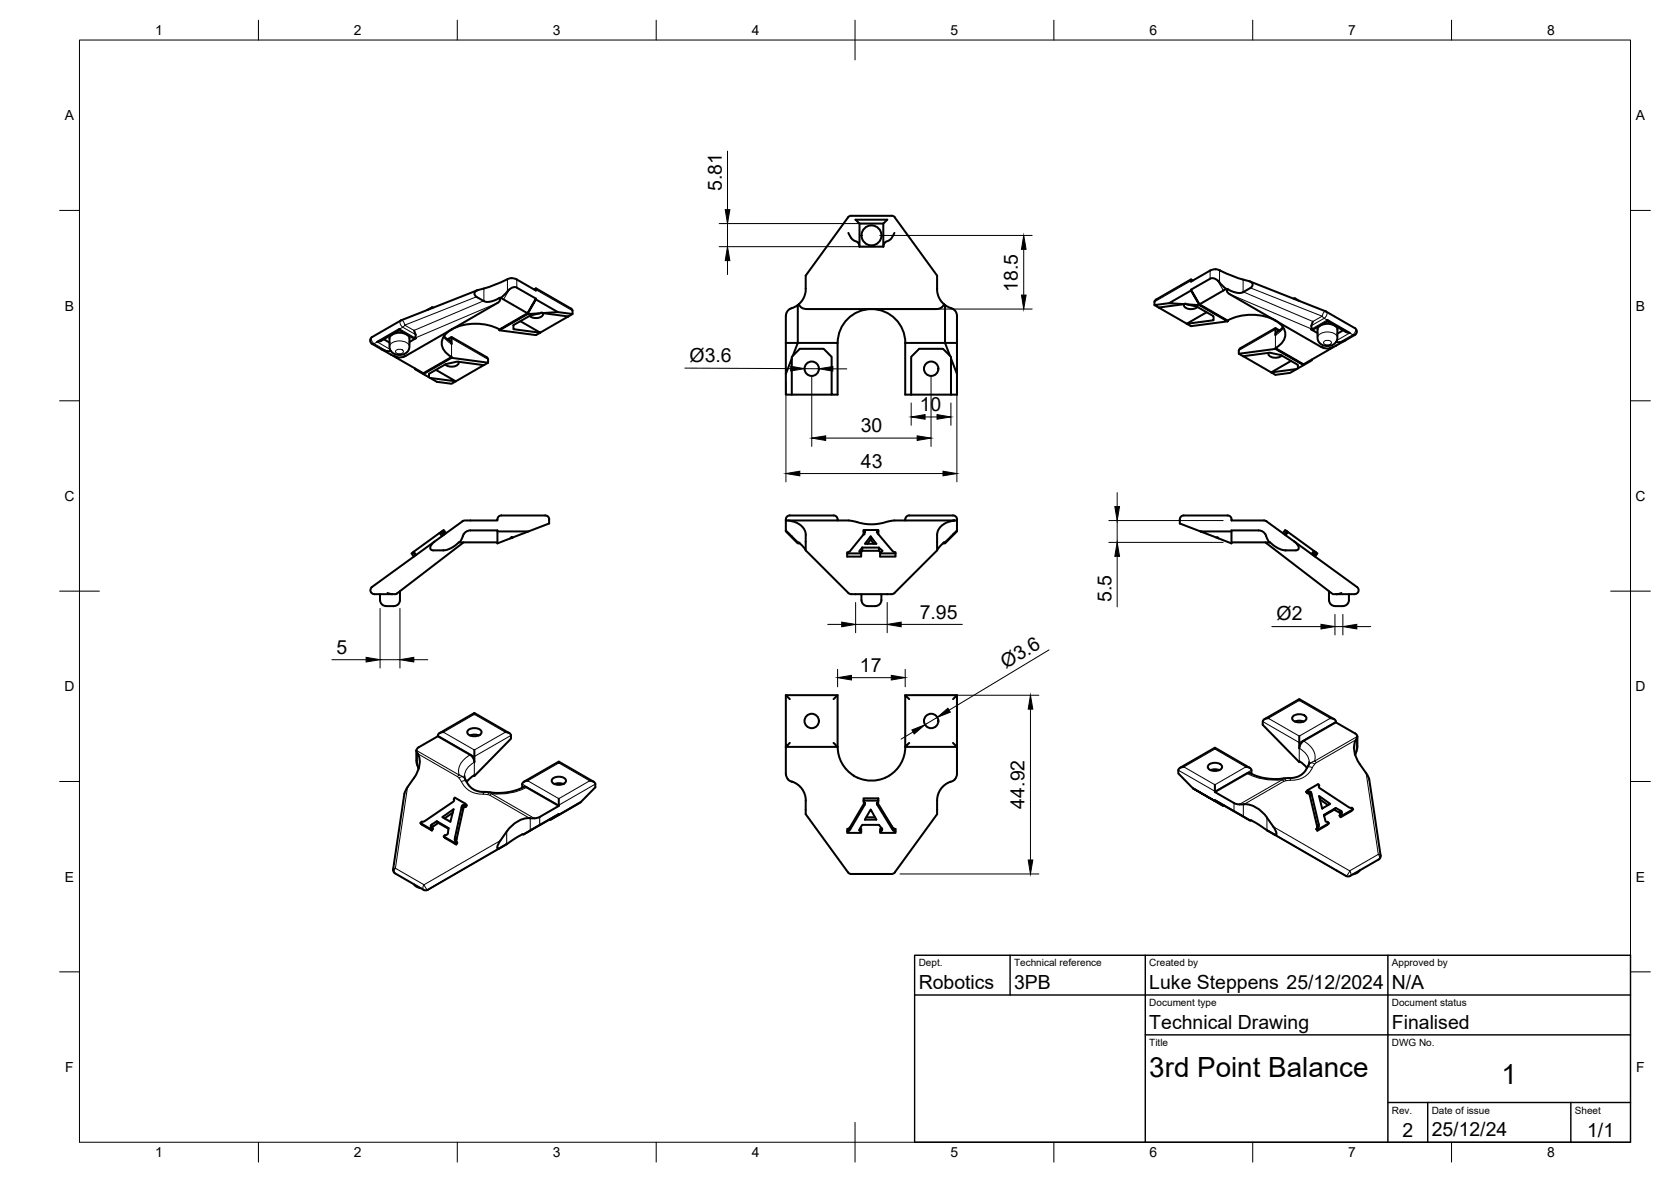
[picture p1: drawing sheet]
<svg xmlns="http://www.w3.org/2000/svg" width="420mm" height="297mm" viewBox="0 0 420 297" stroke-linecap="round" stroke-linejoin="round" font-family="sans-serif">
<!-- layer: Visible -->
<g fill="none" stroke="#000" stroke-width=".51">
<path d="M213.2 54.7l-10.6 14.6v3.2a5 5 0 0 1-1.7 4M213.3 58.5a3.3 3.3 0 0 0 2.3 2.4M214 54.2h10.2M214 54.2l-.8 .4M215.1 55.2h8M215.1 55.2l1 1h6M216.1 56.2v5.8M223.1 55.2l-1 1v5.8h-6M224.2 54.2l.8 .4M224.9 58.5a3.3 3.3 0 0 1-2.3 2.4M225 54.7l10.6 14.6v3.2a5 5 0 0 0 1.8 4M108.6 77.3l-1.2 .6"/>
<path d="M108.9 77.3l-.1-.1-.2 .1v.1M119.8 74.6l1.9 1.1M119.9 73l-19.1 7.5-7.2 4.2a1.01 1.01 0 0 0 0 1.7l2.6 1.5 1.1 .3M121.7 72.5l-1.6 .4a.87 .87 0 0 0-.8 .8 .87 .87 0 0 0 .5 .9M125.6 74.9a.85 .85 0 0 1-.5 1.2l-11.6 6.7M125.6 74.9a4.3 4.3 0 0 1-3.9 .8M125.9 74.8l-.3 .1M125.9 74.9l6.7 3.8M129.9 70.2l4.8 2.8v-.5M129.9 72.3l4.8 2.7M130 72.3a2.5 2.5 0 0 0-2.7 1.3l-1.4 1.3M130 70.2a2.98 2.98 0 0 0-3.3 .4l-5 1.9"/>
<path d="M134.3 72.7l.4-.2 9.1 5.2 .2 1.2-1.1 .6M134.7 75.3l5.6 3.1M135.8 78.7l-3.2 .2M136.5 78.7l3.8-.3 3.7 .5M136.5 78.7a1.32 1.32 0 0 1-1.7 1.2l-.9-.1-.8-.4M142.9 79.5l-7.1 4.1-5-2.9M142.9 79.5l-6.7-1-2.9 .8-4.2 2.4v1l6.7 .9M197.6 79.4v6.8M200.6 76.7v9.5l-1.3 3.2-.2 .3v.4l-1.5 3.9v-7.8h13v13h-1.5v-9.5l-2-2h-6l-1.8 1.7M200.6 76.7l-.9 .5a2.4 2.4 0 0 0-2.1 2.2M200.9 76.5l-.3 .2M200.9 76.5a1.96 1.96 0 0 0 1.9 1.2"/>
<path d="M202.8 77.7h32.6M215.6 60.9l.4 .4 .1 .7M222.6 60.9l-.3 .4-.2 .7M237.4 76.5a1.96 1.96 0 0 1-1.9 1.2M237.4 76.5l.2 .2M237.6 76.7v9.5l1.3 3.2M237.6 76.7l.9 .5a2.4 2.4 0 0 1 2.1 2.2v14.6M290.3 75.8v.9M290.7 75.3l-.4 .5M291.3 77.3l7.1 4.1 5-2.9M294 76.2l-3.7 .5 1 .6M297.7 76.4a1.32 1.32 0 0 0 1.7 1.3l1-.1 .7-.5"/>
<path d="M297.8 76.4l-6.5 .9M298.4 76.5l2.5 .5 4.2 2.5v1l-6.7 .9 1.1 .6 9.2-1.2-7.1-4.1-2.1-3.9 2.1 3.7 7.1 4.1v.2M299.5 73l-5.5 3.2 3.8 .2 .3-.1 .3 .2 3.2 .2M300 70.5l-.5-.3-8.8 5.1M304.3 68l-4.8 2.8v-.6M304.3 70l-4.8 2.8M304.3 68a2.96 2.96 0 0 1 3.2 .4 32.6 32.6 0 0 0 6.7 2.3 .87 .87 0 0 1 .7 .7 .87 .87 0 0 1-.5 .9l-1.7 1.1a2.96 2.96 0 0 1-3.1-.2l-1-.6M304.3 70a2.24 2.24 0 0 1 2.4 1M306.7 71l1.6 1.6M308.3 72.6l-6.7 3.9M308.3 72.6h.3M308.6 72.6a.85 .85 0 0 0 .6 1.3l23 13.3"/>
<path d="M314.3 70.7l19 7.5M325.6 75.2v-.2l1.2 .7M325.6 75l-.3 .1M333.3 78.2l.2 .1M333.4 78.3l7.2 4.2M95.9 87.8l2.4 1.3M96.5 85.3l1.4 .8M98.3 84.3a3.4 3.4 0 0 1 4.6 .4l.1 2.4a2.55 2.55 0 0 1-2.6 2.1 2.55 2.55 0 0 1-2.5-2.1v-2zM98.3 89.1l1.5 .7M98.3 88.2h-1M98.9 89.4l.9 .5v-.2M100.5 82.7l-5.7 3.2 1-.2 4.7-2.7"/>
<path d="M100.5 82.7v.3M100.5 83l3.6 2.1M100.5 82.7h.1M104.1 83a1.5 1.5 0 0 1 .1 2l-.1 .1M104.6 85l-1.6 .9M104.6 85l-.5 .1M109.6 92.9l5 2.9-6.4-.8M111.6 84.5l1.6 1.3M112.5 85.3l1-.6 8.8 5M113.5 84.7v1.7l-.3-.6M113.5 89.7v.2l-7.1 4.1-2.1-1.2v-.2M113.5 82.8l-11.5 6.7-.8 .3-1.4-.1"/>
<path d="M113.5 89.7l-7.1 4.1-6.7-3.9M113.6 82.8a13.3 13.3 0 0 1 12 0M113.6 82.8a3.7 3.7 0 0 0-2.1 4.9l1.2 1.4 .9 .6M115.3 90.9a1.32 1.32 0 0 1-1.7 1.2l-1-.1-.7-.4M121.7 91.7l-8.2 4.7-3.6-.4-3.5-2M122.3 89.7l.4 .4v1.1l-9.2-1.3M122.7 91.2l-1 .6-6.7-.9-2.9 .6-4.2 2.4v.9M125.6 82.8l7-4.1 2.1-3.7-2.1 3.9-7 4.1zM125.6 83l9.1 1.2 1.1-.6M135.8 83.6h.1M197.6 94v5.2h1.5M199.1 99.2h10"/>
<path d="M199.1 90.1v9.1M210.6 86.2a8.5 8.5 0 0 1 8.5-8.5 8.5 8.5 0 0 1 8.5 8.5M227.6 86.2h13M227.6 86.2v13h13v-5.2l-1.5-3.9M229.1 99.2v-9.5l2-2h6l2 2v9.5M308.7 80.5a12.9 12.9 0 0 1 12.9 .6 3.4 3.4 0 0 1 0 5.8l-.9 .6M311.5 88.1v.8l1.1 .6M312.6 89.5l7 4.1 5-2.9M312.6 89.5l6.7-.9 2.8 .6 4.2 2.5v.9l-.2 .1-6.5 .9 1.1 .6 3.7-.5 1.7-1M318.9 88.7a1.32 1.32 0 0 0 1.7 1.2l1-.1 .7-.5M320.7 82.5v1.7l.3-.7M320.7 87.7l-9.2 1.2"/>
<path d="M321.7 83l-1-.5-8.8 5-.4 .6M322.6 82.2l-1.6 1.3M327.8 91.8l-1.5 .8M330.1 80.8a1.58 1.58 0 0 0-.1 1.9l.1 .1M330.1 82.8h-.4l1.6 .9M331.6 82.1a3.4 3.4 0 0 1 4.6 .3l.1 2.5a2.54 2.54 0 0 1-2.5 2.1 2.54 2.54 0 0 1-2.5-2.1v-2.1zM332.2 87.2l.9 .3h1.4M333.8 80.4l5.6 3.3-1-.3-4.6-2.7-3.7 2.2M333.8 80.4v.3M333.8 80.4h-.1M334.4 87.5l.1 .2M334.5 87.7l-6.7 3.9-7.1-4.1v.2l7.1 4.1 2.1-1.3v-.2"/>
<path d="M335.3 87.2l-.8 .5M335.9 86.9l-1.4 .6M337.7 83l-1.4 .8M338.3 85.5l-2.4 1.4M340.7 82.4a1 1 0 0 1-.1 1.8l-3 1.6-1.7 .2M103.9 138.8l-.4 .3 .6 .8M104 138.6l-.1 .2 .5 .8M109.3 136.1l-.9 .8a.75 .75 0 0 0-.2 .9 .75 .75 0 0 0 .7 .5M110.5 133.9l-6.5 4.7 .6 .9M110.9 133.7l-.4 .2 .6 .9M111.2 133.5l-.3 .2 .6 .8M112.1 134l-.5-.8-.4 .3 .6 .8"/>
<path d="M116.6 136.3l-16.8 12.9-1.1 .1-1.3-.3M125.1 136.3h-9.7a5.8 5.8 0 0 1-4 2h-2.5M125.1 133.5h7.8M128.3 135.3l-3.2 1.3v-3.3h-6.8a2.41 2.41 0 0 0-2.2 2.1l-.5 .9M128.6 135.1v.1l.4-.1h-.4l-.3 .2 .3-.1M138.1 130.5v1.1l-9.1 3.5M138.1 130.5a1.01 1.01 0 0 0-1-1h-11a1.01 1.01 0 0 0-1 1.3h-8.2a27 27 0 0 0-5.3 3.6l-18 13.1a1 1 0 0 0-.4 1.1 1 1 0 0 0 .9 .7M197.6 133.3v.2l3 3.1h.5M197.6 130.8a1.06 1.06 0 0 1 1-1.3h11a1.02 1.02 0 0 1 1 1.3M197.6 133.3l3 3h.3l.6 .7 1.1 1.3M198.1 130.8h.2a5 5 0 0 1 4.2 3.1l.1 .5M202.6 134.4v3.9l10.7 10.7"/>
<path d="M216.8 137.6h4.2v.8h-4.2zM216.8 137.6l-.8 1 .5 .2v1.1h-3.5v-.8h3.5M216.8 138.4l-.3 .4M217.1 134.3v-.8l.4 .2-.1 .3-3.6 4.4-.8 .4v.3M217.1 133.5v-.3h3.8v1.1M218.9 134.8l-1.4 1.9h2.8l-1.4-1.9v.8l-.8 1.1M218.9 135.6l.8 1.1M220.9 133.5l-.4 .2 .1 .2 3.8 4.6 .8 .3v1.1h-3.9v-.8h3.9M221 137.6l.9 .8-.6 .4v.3M221 138.4l.4 .4M227.6 130.8a1.08 1.08 0 0 1 1-1.3h11a1.01 1.01 0 0 1 1 1v2.8M235.6 134.4v3.9"/>
<path d="M239 131l1.1-.2h-15.5a19.6 19.6 0 0 1-6.9 .9l-4.4-.9h-15.7v2.5M239 131a3.9 3.9 0 0 0-3.4 3.4M240.1 130.8h.5M240.6 133.3v.2l-3 3.1h-.5M240.6 133.3l-3 3h-.2l-.7 .7-1.1 1.3-10.9 10.9-.5 .1h-10.2l-.7-.3M301.8 133.5l-5.1-1.9v-1.1a.97 .97 0 0 1 .9-1h11.1a1.02 1.02 0 0 1 .9 1.3h8.2a27 27 0 0 1 5.4 3.6l2.2 1.7M305.8 135.1l.6 .2M306.2 135.1v.1M309.6 133.5h-7.8l4 1.6h.4l.2 .2 3.2 1.3v-3.3h6.8a2.4 2.4 0 0 1 2.2 2.1l.6 .9M309.6 136.3h9.6M318.2 136.3l16.7 12.9 1.1 .1M323.3 134.5l.5-.8 6.6 4.7"/>
<path d="M323.6 133.5l-.4-.3-.6 .8M323.8 133.7l-.2-.2-.6 .8M325.4 136.1l15.8 11.4M325.4 136.1l.9 .8a.76 .76 0 0 1 .3 .9 .76 .76 0 0 1-.8 .5h-2.6a5.8 5.8 0 0 1-3.8-2h-.2M330.3 139.6l.6-.8 .4 .3-.6 .8M330.7 138.7l-.3-.3-.6 .8M330.9 138.8l-.2-.1-.6 .8M94.1 149.3h4.6M100.6 148.6v2.2a1.91 1.91 0 0 1-2.3 1.5h-.5a1.88 1.88 0 0 1-2.2-1.5l-.1-1.5M215.1 149.3h.1M216.6 149.3v1.5a1.88 1.88 0 0 0 2.2 1.5h.6a1.91 1.91 0 0 0 2.2-1.5v-1.5M223.1 149.3h.1"/>
<path d="M334.2 148.6v2.2a2.03 2.03 0 0 0 2.5 1.5h.2a1.91 1.91 0 0 0 2.3-1.5v-1.5M337.3 149l-1.3 .3M341.2 147.5a1.01 1.01 0 0 1 .4 1.1 1.01 1.01 0 0 1-1 .7h-4.6M119.3 179.2v.3M197.6 174.7l1 1M210.6 174.7l-1 1M227.6 174.7h13M228.6 175.7l-1-1v13l1-1M239.6 175.7l1-1v13l-1-1M326.7 175.7v.3M104.7 191.1v-2.5v.2a5.2 5.2 0 0 1-.1 5.9l-2.1 3.1-.7 1.4-3 19.3M104.7 191.1l.5 2.1"/>
<path d="M105.3 187.8l-.4 .3-.2 .5M110.1 184.8v.2l8.1 4.7 .9 1 .2 .8M110.1 185l-4.8 2.8M110.5 184.2l8.8-5 8.8 5M111.5 184h-.4a1.01 1.01 0 0 0-1 .8M116.8 195a4.9 4.9 0 0 0 5.8 4l.5 .1M117.7 183.5a2.38 2.38 0 0 1 3.4 .3 1.56 1.56 0 0 1-2.1 1.2 1.38 1.38 0 0 1-1.5-1.2zM118.2 184.8l1.3-.2 .9 .2M119.3 194.8v.2l-.2-.1M119.3 188.5v3M119.3 194.8l-1.3 1-.6 .7M123.1 199.1a14.4 14.4 0 0 0 8.7-1.4l.6 .2 8.1 4.6v-1.8"/>
<path d="M127.1 184h.4a1 1 0 0 1 1 .8v.8l-9.2 9.4M131.7 196.5l8.8-5.1 8.8 5.1M132.7 196.2l-.4 .1a1.01 1.01 0 0 0-1 .7v1M138.9 195.8a2.38 2.38 0 0 1 3.4 .3 1.56 1.56 0 0 1-2.1 1.1 1.38 1.38 0 0 1-1.5-1.1zM139.4 197l1.4-.2 .8 .2M140.5 191.4v.3M148.3 196.2l.4 .1a1.01 1.01 0 0 1 1 .7v.9l-3.7 3.7-7.6 4.4M197.6 194.5l.2 .7 .4 .7M198.1 195.9l1.1 .6M198.6 186.7l-1 1h13v-13h-13v19.8M199.2 196.4a5 5 0 0 1 3.4 4.8v3.4l10.8 14.8 .6 .2h10.2l.8-.4M209.6 186.7l1 1"/>
<path d="M210.6 187.7a8.5 8.5 0 0 0 4.1 7.2M214.6 194.9a8.5 8.5 0 0 0 13-7.2h13v6.8a2.1 2.1 0 0 1-1.6 2M239 196.4a5 5 0 0 0-3.4 4.8v3.4l-10.6 14.6M296.7 193l8.8-5.1 8.7 5.1M297.7 192.7l-.4 .1a1.06 1.06 0 0 0-1 .8v.8l3.7 3.7M303.9 192.3a2.38 2.38 0 0 1 3.4 .3 1.56 1.56 0 0 1-2.1 1.1 1.38 1.38 0 0 1-1.5-1.1zM304.4 193.5l1.3-.2 .9 .2M305.5 187.9v.3M305.5 199l5.1 3 2.2 .1M313.3 192.7l.4 .1a1.01 1.01 0 0 1 1 .7v1M317.5 181.3v.8l9.2 9.4M317.9 180.7l8.8-5 8.8 5"/>
<path d="M318.9 180.5h-.4a1.01 1.01 0 0 0-1 .8M325.1 180a2.38 2.38 0 0 1 3.4 .3 1.56 1.56 0 0 1-2.1 1.2 1.38 1.38 0 0 1-1.5-1.2zM325.6 181.3l1.3-.2 .9 .2M326.7 191.3v.2l.2-.1M326.7 185v3.1M326.7 191.3l.9 .6 1 1.1M328.7 199.4l.5 .1 .4-.4 .1 .2 1.9 7.8M328.8 198.6l2.7-1.6 .2 .4-.1 .3 .2 .3 7.4 4.9 .8 .1 .2 .4-.4 .4-2.7 1.6M329.1 198.9l-.3-.3-.4 .4 .3 .4 .4-.5 .5 .2M329.2 191.5a4.9 4.9 0 0 1-5.8 4 14.7 14.7 0 0 1-9.3-1.3l-.5 .2-8.1 4.6v-1.8M329.2 199.5l2 8 .4-.4v.5M334.5 180.5h.4a1.01 1.01 0 0 1 1 .8"/>
<path d="M335.9 181.3v.2l-8.2 4.7-.8 1-.2 .8M335.9 181.5l4.8 2.8a.99 .99 0 0 1 .3 1.6M341 185.9a5.8 5.8 0 0 0 .9 6.1l1.9 2.7 .5 1.2 2.8 19.1M341.1 188.9l-.3 .9M341.3 185.1v2.7l-.2 1.1M108.3 207.4v.3l.6 .6-.3 .4M108.5 207.9l-.3 .4 .4 .4-2.5-1.4-.4-.5 2.5 1.5M108.7 207.9l1.5-1.1-.4-.4 3 1.7-.2 1.5-.4 .2h-.4l-.2 .4M109.8 206.4l-1.5 1 .5 .8M110.2 206.8l2.6 1.5M111.2 205.3l2.8-1.9-.8 3.1zM113.8 204.2l-2 1.5"/>
<path d="M114.3 211l.7 .8-.3 .4M114.6 211.4l-.3 .4 .4 .4-3.1-2 2.7 1.6M116.1 202.8l-1.7 7.9-.1 .3 .6 .7M116.2 202.4l-.1 .4 .4 .5-1.8 8.1M116.7 202.3l-.5 .1 .4 .4-.1 .5M117 202l-.3 .3 .4 .5h-.5M117.1 202.8l.3-.4-.4-.4-2.7-1.6-.2 .4 .1 .3-.2 .4-7.1 4.8-.5 .2h-.4l-.3 .3M125.8 211.2l-.7 1.4v.7l2.2-1.1-20 11.5-.8-.1-7.2-4.1-.4-.5-.1-.5M127.4 212.1l-.1 .1M131.3 209.7l-3.9 2.4M133.2 205.6a7 7 0 0 0-5.8 3.3l-1.6 2.4M135.7 207.3l-4 2.4h-.3"/>
<path d="M140.5 204.6v.2l-2.1 1.2-.2-.1M140.5 204.6l-8.8 5.1M140.5 202.5l-5.1 2.9-2.2 .2M140.5 204.6l-4.8 2.8M146 201.6l-5.5 3.2M213.5 208.2l-.5 .1v1h3.5v-.4M213.8 207.8l-.3 .4v.6l-.5 .1M216.2 208.2l.3 .1v.6l-.5-.3 .8-1.3h4.2l.9 1.1-.1 .2M217.1 201.2h3.8v-.6h-3.8v1l.4 .2v.3l-3.7 6.3M217.4 201.7l-3.6 6.1v.6l-.3 .4M217.8 205.4h2.2M218.9 203.4l1.4 2.6h-2.8z"/>
<path d="M220.6 202.2l3.8 6.3 .2 .2v-.6l.6 .2v.6l-.6-.2M220.9 201.2v.4l-.4 .3 .1 .3v-.5l4 6.4M221.7 208.2l-.4 .1v1h3.9v-.4M221.8 208.3l-.1 .5-.4 .1M305.5 201.3l-5.5-3.2 7.6 4.4M305.5 201.1l8.8 5.1M307.6 202.3l-2.1-1.2v.2l2.1 1.2 .2-.1M310.3 203.8l2.3 1.4M312.7 205.2l1.6 1M312.8 202.1a7 7 0 0 1 5.8 3.4M314.3 206.2a1.46 1.46 0 0 1 1.4 .5l2.6 1.8 20.2 11.6M318.6 205.5l2.2 3.3 .1 .8-.2 .2-.3-.1"/>
<path d="M331.2 207.5v.5l.4-.4-.2 .3M331.2 208l-.2 .2M331.7 200l2.8 2-2.1 1.2zM331.9 200.9l2 1.4M332.9 204.9l2.6-1.4 .4-.4-3 1.7 .4 1.6 .6 .1 .2 .4-.4 .4-2.5 1.5M334.1 206.9l-2.5 1.4-.4 .5-.2-.4 .4-.5 .2 .4M335.5 203.5l1.4 .7 .4-.4 .1 .3M335.9 203.1l1.4 .7M336.9 204.2l.1 .3 .4-.4-.2 .4M337 204.5v.3M340.2 203.4l-2.7 1.5-.4 .5-.3-.4 .4-.5 .3 .4M341.9 218.7l-.8 .7-.9 .3"/>
<path d="M347.2 215l-.1 .6-.5 .4-7.1 4.1-.5 .2-.5-.2M104 222.2l.9 .7 .8 .3"/>
<circle cx="219.1" cy="59.2" r="2.51"/>
<circle cx="204.1" cy="92.7" r="1.81"/>
<circle cx="234.1" cy="92.7" r="1.81"/>
<circle cx="204.1" cy="181.2" r="1.81"/>
<circle cx="234.1" cy="181.2" r="1.81"/>
</g>
<circle cx="217.1" cy="134.3" r=".25" fill="#000"/>
<!-- layer: Visible Narrow -->
<g fill="none" stroke="#000" stroke-width=".25">
<path d="M119.8 74.6l-18 7.1 2.3 1.3 17.5-7.4M121.7 72.5v3.2M125.1 76.1l-21 9M127.6 70.2v3M128.1 72.8l-1.5 2.5M129.9 70.2v2.1M134.6 72.9l.1-.1 9.3 5.3M299.7 70.7l-.2-.1-9.2 5.2M304.3 68v2M306.2 70.5l1.4 2.5M306.6 67.9v3.1M309.1 73.9l21 8.9"/>
<path d="M312.6 70.3v3.1M314.4 72.4l18 7.1-2.3 1.3-17.4-7.4M333.3 78.2h-.1a1 1 0 0 0-.2 1.8l.5-.6a.85 .85 0 0 0 0-1.1M93.6 84.7a1.2 1.2 0 0 0 .5 1.7h-.5M97.9 87.1a2.21 2.21 0 0 1 2.5-1.4 2.21 2.21 0 0 1 2.6 1.4M98.1 87.8l-3.3-1.9-.7 .5 3.2 1.8M99.2 89.5v.1M99.5 88.1l.9-.3a.73 .73 0 0 1 1 .8l-1 .3a.73 .73 0 0 1-.9-.8zM100.8 80.5a1.2 1.2 0 0 0 .5 1.7M100.9 80.5h.2a1 1 0 0 1 .2 1.7M101.3 82.2l-.8 .5 3.8 2.2M101.3 82.2l3.2 1.9"/>
<path d="M101.3 89.1l.7 .4M111.5 84.6l.7 .8 1.4 1.1-.1 3.2M112.8 85.5l.7-.5 9.2 5.3M321.5 83.2l-.8-.4-9.2 5.3M322.7 82.4l-1 1.1-1 .7v3.3M329.7 81.8l3.3-1.8 .7 .4-3.8 2.2M331.3 84.9a2.21 2.21 0 0 1 2.5-1.5 2.21 2.21 0 0 1 2.5 1.5M332.9 85.9l.9-.4a.73 .73 0 0 1 .9 .8l-.9 .4a.73 .73 0 0 1-.9-.8zM332.9 86.8l-.7 .4M335 87.3v.1M340.1 84.1l-.7-.4-3.3 1.8M340.1 84.1l-3.2 1.9"/>
<path d="M340.2 84.1l.5 .1M340.7 82.4a1.2 1.2 0 0 1-.5 1.7M102.5 197.8l-3.1 20.4 7.2 4.1 19.2-11M104.7 188.6l10.7 6.2M104.9 189.3v3.1M105 189.4l10 5.8 1 1.2M110.1 184.8l9.2 5.3 9.2-5.3M111.5 184l7.8-4.5 7.8 4.5-7.8 4.5zM115.4 194.8l.9 .4M115.5 194.8l-.5 .4M116 196.4a5.4 5.4 0 0 0 5.5 3.2l.4-.6M116.3 195.2l.7 .7"/>
<path d="M116.3 195.2l.6 .6M116.3 195.2l-.9 .3M117.3 196.4l-.5-.2-.8 .2M118.2 189.7a4.5 4.5 0 0 0-2.8 5.1M119.3 191.5v3.3M119.3 191.5l-1.2 .9a3.7 3.7 0 0 0-1.3 2.6M121.5 199.6l1.7 .2 10 5.8M123.1 199.1h.1M123.2 199.1l.4 .4M123.2 199.1l-.5 .6M123.2 199.1h.1M123.6 199.5l10.7 6.1"/>
<path d="M123.6 199.4l-.4 .4M131.3 197l9.2 5.3 9.2-5.3M132.4 197.9a15.2 15.2 0 0 1-8.8 1.6M132.7 196.2l7.8-4.5 7.8 4.5-7.8 4.5zM296.3 193.6l9.2 5.2 9.2-5.2M297.7 192.7l7.8-4.5 7.7 4.5-7.7 4.5zM313.6 194.4a15.2 15.2 0 0 0 8.8 1.6M317.5 181.3l9.2 5.3 9.2-5.3M318.9 180.5l7.8-4.5 7.8 4.5-7.8 4.5zM322.4 196l-10.8 6.1M322.4 195.9l.4 .4M322.8 195.6h.1"/>
<path d="M322.8 195.6l.5 .6M322.8 195.6l-.4 .4M324.5 196.1l-1.7 .2-10 5.8M326.7 191.3v-3.3l1.2 .9a3.7 3.7 0 0 1 1.3 2.6M327.8 186.2a4.5 4.5 0 0 1 2.7 5.1M328.7 192.9l.5-.2 .8 .2M329.6 191.7l-.6 .7M329.7 191.7l.9 .3M329.7 191.7l-.7 .6M329.8 199.5l-.4 .5M330.5 191.3l-.9 .4M330.5 191.3l.5 .4"/>
<path d="M341 185.9l-10.4 6.1a7.7 7.7 0 0 1-3.8 3.8l-2.3 .3-.4-.6M341 185.8v3.1M341.3 185.1l-10.8 6.2M343.5 194.3l3.1 20.4-7.2 4.1-19.2-11M98.8 218.5l.6-.3-.3 .7 .2 .6M108.6 207.2l.5 .4M114.4 210.4l.4 .4M127.3 212.2l-19.8 11.4 18-10.4M127.4 209v3.1M133.3 205.6v3.1M133.8 208.4l-1.4 .9M135.7 205.3v2.1"/>
<path d="M310.3 201.8v2.1M312.2 204.9l1.4 .9M312.6 202.1v3.1M318.6 205.5v3.1M318.6 208.7l19.9 11.4-18.1-10.4M347.2 215l-.6-.3 .3 .8-.2 .5M106.5 223.6l-.2-.5 .3-.8 .9 1.3M338.5 220.1l.9-1.3 .3 .8-.2 .5"/>
</g>
<!-- layer: BORDER -->
<g fill="none" stroke="#000" stroke-width=".25">
<path d="M20 10.1h390v276.9h-390zM65 5.1v5M115 5.1v5M165 5.1v5M215 5.1v10M265 5.1v5M315 5.1v5M365 5.1v5M15 52.9h5M410 52.9h5M15 100.7h5M410 100.7h5"/>
<path d="M15 148.6h10M405 148.6h10M15 196.4h5M410 196.4h5M15 244.2h5M410 244.2h5M65 287v5M115 287v5M165 287v5M215 282.1v9.9M265 287v5M315 287v5"/>
<path d="M365 287v5"/>
</g>
<!-- layer: TITLEBLOCK -->
<path d="M230 240.1h180v46.9h-180zM230 250h180M254 240.1v9.9M288 240.1v46.9M349 240.1v46.9M288 260.1h122M349 277.1h61M359 277.1v9.9M395 277.1v9.9" fill="none" stroke="#000" stroke-width=".36"/>
<!-- layer: FD_Dimensions -->
<g fill="none" stroke="#000" stroke-width=".25">
<path d="M182.9 38v14.7M180.8 56.2h39.2M182.9 56.2v5.8M221.2 59.2h38.3M180.8 62h39.2M182.9 65.5v3.5M221.2 77.7h38.3M257.4 62.7v11.5M172.2 92.5l26.6 .1M197.6 96.1v25M202.3 92.7h3.6M204.1 94.7v17.5"/>
<path d="M209.4 92.7h3.5M234.1 94.7v17.5M240.6 96.1v25M201.1 119h36M207.6 110.1h23M229.1 101.3v5.6M232.6 104.8h3M239.1 101.3v5.6M278.8 130.8h28.8M278.8 136.3h28.8M280.9 123.8v3.5M280.9 130.8v5.5"/>
<path d="M280.9 139.8v12.7M95.6 152.9v15M100.6 152.9v15M208.1 156.9h3.5M215.1 151.4v7.6M215.1 156.9h8M223.1 151.4v7.6M226.6 156.9h15.4M319.8 157.5h12.3M335.7 154.4v5.2M335.7 157.5h2M337.7 154.4v5.2"/>
<path d="M341.2 157.5h3.5M83.4 165.8h8.7M95.6 165.8h5M104.1 165.8h3.5M210.6 168.2v4.4M214.1 170.3h10M227.6 168.2v4.4M229.7 174.7h31.5M259.1 178.2v37.9M263.8 163.3l-25.1 15.2M229.6 183.9l-3 1.8M235.6 180.3l-3 1.8"/>
<path d="M226.3 219.6h34.9"/>
</g>
<g fill="#000" stroke="#000" stroke-width=".25">
<path d="M182.4 52.7h1.1l-.6 3.5zM182.9 62l.6 3.5h-1.1zM257.4 59.2l.6 3.5h-1.2zM256.8 74.2h1.2l-.6 3.5zM198.8 92l3.5 .7-3.5 .5zM205.9 92.7l3.5-.6v1.2zM197.6 119l3.5-.6v1.2zM204.1 110.1l3.5-.6v1.2zM230.6 109.5l3.5 .6-3.5 .6zM229.1 104.8l3.5-.6v1.2zM235.6 104.2l3.5 .6-3.5 .6zM237.1 118.4l3.5 .6-3.5 .6z"/>
<path d="M280.3 127.3h1.2l-.6 3.5zM280.9 136.3l.6 3.5h-1.2zM211.6 156.3l3.5 .6-3.5 .6zM223.1 156.9l3.5-.6v1.2zM332.1 156.9l3.6 .6-3.6 .6zM337.7 157.5l3.5-.6v1.2zM92.1 165.2l3.5 .6-3.5 .6zM100.6 165.8l3.5-.6v1.2zM210.6 170.3l3.5-.6v1.2zM224.1 169.7l3.5 .6-3.5 .6zM235.6 180.3l2.7-2.3 .7 1zM259.1 174.7l.6 3.5h-1.2z"/>
<path d="M229.3 183.4l3.3-1.3-2.7 2.4zM258.5 216.1h1.2l-.6 3.5z"/>
</g>
<g font-size="7">
<text x="289" y="270.6">3rd Point Balance</text>
<text x="377.5" y="272.3">1</text>
</g>
<g font-size="4.9">
<text x="181.5" y="48" transform="rotate(-90 181.5 48)">5.81</text>
<text x="255.9" y="73.3" transform="rotate(-90 255.9 73.3)">18.5</text>
<text x="173.4" y="91">Ø3.6</text>
<text x="231.2" y="103.3">10</text>
<text x="216.4" y="108.6">30</text>
<text x="216.5" y="117.5">43</text>
<text x="231.2" y="155.5">7.95</text>
<text x="279.4" y="151.3" transform="rotate(-90 279.4 151.3)">5.5</text>
<text x="321" y="155.9">Ø2</text>
<text x="84.6" y="164.3">5</text>
<text x="216.2" y="168.9">17</text>
<text x="252.9" y="168.1" transform="rotate(-31 252.9 168.1)">Ø3.6</text>
<text x="257.6" y="203.2" transform="rotate(-90 257.6 203.2)">44.92</text>
<text x="231" y="248.5">Robotics</text>
<text x="255" y="248.5">3PB</text>
<text x="289" y="248.5">Luke Steppens 25/12/2024</text>
<text x="350" y="248.5">N/A</text>
<text x="289" y="258.6">Technical Drawing</text>
<text x="350" y="258.6">Finalised</text>
<text x="352.6" y="285.7">2</text>
<text x="360" y="285.5">25/12/24</text>
<text x="399.1" y="285.7">1/1</text>
</g>
<g font-size="3.5">
<text x="39" y="8.8">1</text>
<text x="89" y="8.8">2</text>
<text x="139" y="8.8">3</text>
<text x="189" y="8.8">4</text>
<text x="239" y="8.8">5</text>
<text x="289" y="8.8">6</text>
<text x="339" y="8.8">7</text>
<text x="389" y="8.8">8</text>
<text x="16.3" y="30.2">A</text>
<text x="411.3" y="30.2">A</text>
<text x="16.3" y="78">B</text>
<text x="411.3" y="78">B</text>
<text x="16.2" y="125.9">C</text>
<text x="411.2" y="125.9">C</text>
<text x="16.2" y="173.7">D</text>
<text x="411.2" y="173.7">D</text>
<text x="16.3" y="221.6">E</text>
<text x="411.3" y="221.6">E</text>
<text x="16.4" y="269.4">F</text>
<text x="411.4" y="269.4">F</text>
<text x="39" y="290.8">1</text>
<text x="89" y="290.8">2</text>
<text x="139" y="290.8">3</text>
<text x="189" y="290.8">4</text>
<text x="239" y="290.8">5</text>
<text x="289" y="290.8">6</text>
<text x="339" y="290.8">7</text>
<text x="389" y="290.8">8</text>
</g>
<g font-size="2.5">
<text x="231" y="242.9">Dept.</text>
<text x="255" y="242.9">Technical reference</text>
<text x="289" y="242.9">Created by</text>
<text x="350" y="242.9">Approved by</text>
<text x="289" y="252.8">Document type</text>
<text x="350" y="252.8">Document status</text>
<text x="289" y="262.9">Title</text>
<text x="350" y="262.9">DWG No.</text>
<text x="350" y="279.9">Rev.</text>
<text x="360" y="279.9">Date of issue</text>
<text x="396" y="279.9">Sheet</text>
</g>
</svg>
